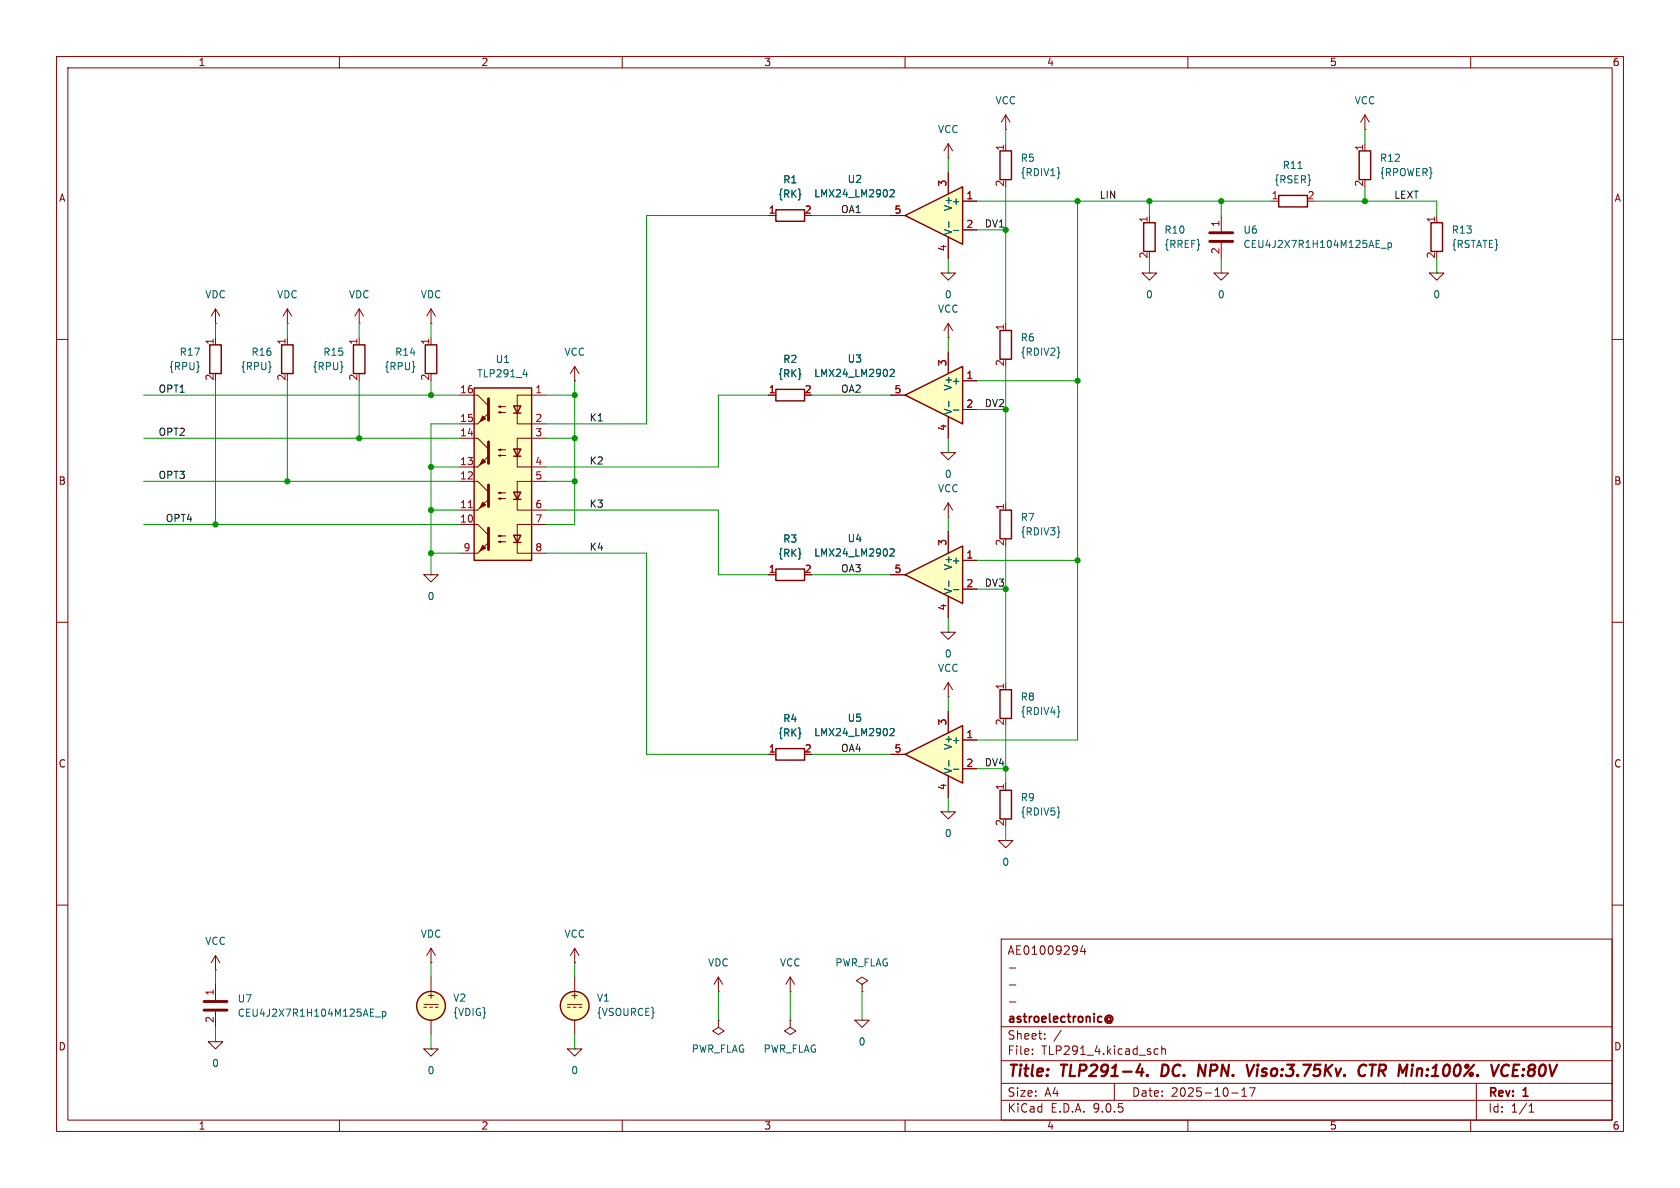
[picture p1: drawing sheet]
<svg xmlns="http://www.w3.org/2000/svg" width="297mm" height="210mm" viewBox="0 0 297 210" stroke-linecap="round" stroke-linejoin="round" font-family="sans-serif">
<g fill="none" stroke="#840000" stroke-width=".18">
<path d="M10 10h277v190h-277zM12 12h273v186h-273zM60 10v2M110 10v2M160 10v2M210 10v2M260 10v2M224.8 35.6h1.3M10 60h2M285 60h2M10 110h2M74.9 101.6h2.6l-1.3 1.3z"/>
<path d="M76.2 101.6h.1M285 110h2M10 160h2M38.1 171.5h.1M38.1 168.9l-.8 1.3M38.1 168.9l.8 1.3M38.1 168.9v2.6M177 166h108v32h-108zM178.5 177.1h1.1M178.5 174.1h1.1M178.5 171.1h1.1M191.4 167.1l-.4 1.1h1"/>
<path d="M191.7 167.7v1M285 160h2M36.8 184.2h2.6l-1.3 1.2zM38.1 184.2h.1M60 198v2M110 198v2M160 198v2M177 194.5h108M177 191.5h108M177 187.5h108M177 181.5h108M182.5 186.3v.1"/>
<path d="M182.5 185.5v.1M184.7 183.6v.1M184.7 182.8v.1M187.6 182.1l-1.3 2M197 191.5v3M204.2 186.3h.5M204.2 185.5h.5M205.4 185.5l.2-.1 .4 .1v.9M205.4 184.9v1.5M210 198v2M217.7 193.2h1.2M219.5 193.8h.9"/>
<path d="M219.5 192.7l.5-.4v1.5M220.9 192.3h1l-.7 1.5M260 198v2M261 191.5v6.5M270.3 196.6h.9M270.3 195.5l.4-.4v1.5"/>
</g>
<g fill="none" stroke="#840000" stroke-width=".4">
<path d="M200.9 189.5h1.2M201.9 188.9l-.1 1.3M202.8 190l.1 .1-.1 .1M202.8 190l-.1 .1 .1 .1M202.8 190v.2M205.6 188.2l-.3 2h.5M211.8 190.2l.2-2 .9 2M221.7 188.2l-.9 2M222.3 188.9l-.1 1.3M222.4 188.2v.2M222.4 188.2l-.1 .1 .1 .1M222.4 188.2l.1 .1-.1 .1"/>
<path d="M240.2 189.7a.66 .66 0 0 0 1.1 .3M241.5 188.4a.8 .8 0 0 0-.9-.1 .8 .8 0 0 0-.4 .8M242.1 188.2h1.2M242.7 188.2l-.3 2M250.6 188.9l-.2 1.3M266.6 190a.73 .73 0 0 1-.9 .1M266.8 188.4a.69 .69 0 0 0-1.1 .1M267.5 189.2h.7M268.6 188.2h-1l-.2 2h.9"/>
</g>
<path d="M195.6 179.7a.61 .61 0 0 1 .9-.1 .61 .61 0 0 1 0 .9l-.2-.1M196.3 180a.36 .36 0 0 0-.5-.1 .36 .36 0 0 0 0 .6 .36 .36 0 0 0 .5-.1M196.3 179.8v.6M195.6 180.7a.69 .69 0 0 0 1 0" fill="none" stroke="#840000" stroke-width=".3"/>
<path d="M226.1 34.5h5v2.1h-5z" fill="none" stroke="#840000" stroke-width=".25"/>
<path d="M229.5 29.8h.7" fill="none" stroke="#006464" stroke-width=".18"/>
<path d="M160 69.9l10.2-5.1v10.1z" fill="#ffffc2"/>
<path d="M202.2 39.4h2v5.1h-2zM176.8 58.4h2v5.1h-2zM37.1 61h2v5h-2zM49.8 61h2v5h-2zM62.5 61h2v5h-2zM160 69.9l10.2-5.1v10.1zM137.2 132.3h5v2.1h-5z" fill="none" stroke="#840000" stroke-width=".25"/>
<g fill="none" stroke="#840000" stroke-width=".18">
<path d="M203.2 38.1v1.3M38.1 57.2h.1M38.1 54.6v2.6M38.1 59.7v1.3M38.1 54.6l-.8 1.3M38.1 54.6l.8 1.3M50.8 57.2h.1M50.8 54.6v2.6M50.8 59.7v1.3M50.8 54.6l-.8 1.3M50.8 54.6l.8 1.3M63.5 59.7v1.3"/>
<path d="M166.4 48.3h2.5l-1.3 1.2zM167.6 59.7h.1M167.6 48.3h.1M167.6 57.2v2.5M167.6 57.2l-.7 1.2M167.6 57.2l.8 1.2M177.8 57.2v1.2M157.5 69.9h2.5M167.6 62.2v3.8M167.6 73.7v3.8M170.2 67.3h2.5M170.2 72.4h2.5"/>
<path d="M135.9 133.4h1.3M176.5 148.6h2.6l-1.3 1.3zM177.8 148.6h.1"/>
</g>
<path d="M157.4 65.4l.4-.1 .3 .3-.8 .9h.8M167.7 70.9v1M168.6 72.5h.9M187.2 62.3h.1l-.1 .1" fill="none" stroke="#006464" stroke-width=".18"/>
<path d="M160 38.1l10.2-5.1v10.2z" fill="#ffffc2"/>
<path d="M137.2 37.1h5v2h-5zM160 38.1l10.2-5.1v10.2zM75.2 61h2v5h-2zM137.2 68.8h5v2.1h-5zM176.8 139.7h2v5.1h-2z" fill="none" stroke="#840000" stroke-width=".25"/>
<g fill="none" stroke="#840000" stroke-width=".18">
<path d="M135.9 38.1h1.3M157.5 38.1h2.5M167.6 30.5v3.8M170.2 35.6h2.5M63.5 57.2h.1M63.5 54.6l-.8 1.3M63.5 54.6l.8 1.3M63.5 54.6v2.6M76.2 57.2h.1M76.2 54.6v2.6M76.2 59.7v1.3M76.2 54.6l-.8 1.3"/>
<path d="M76.2 54.6l.8 1.3M167.6 41.9v3.8M170.2 40.6h2.5M135.9 69.9h1.3M177.8 138.4v1.3M166.4 143.5h2.5l-1.3 1.3zM167.6 143.5h.1M151.1 180.3h2.6l-1.3 1.3zM152.4 180.3h.1"/>
</g>
<path d="M157.4 33.7l.4-.2 .3 .4-.8 .9h.8M167.7 39.2v1M168.6 40.7h.9M187.2 143.5l.1 .1-.1 .1" fill="none" stroke="#006464" stroke-width=".18"/>
<path d="M83.8 68.6h10.2v30.5h-10.2z" fill="#ffffc2"/>
<g fill="none" stroke="#840000" stroke-width=".25">
<path d="M176.8 26.7h2v5.1h-2zM240.3 26.7h2v5.1h-2zM253 39.4h2v5.1h-2zM83.8 68.6h10.2v30.5h-10.2zM90.8 71.8h1.3l-.7 1.2zM90.8 79.4h1.3l-.7 1.2zM90.8 73h1.3M90.8 87h1.3l-.7 1.3zM90.8 94.6h1.3l-.7 1.3zM90.8 80.6h1.3M90.8 88.3h1.3M90.8 95.9h1.3"/>
<path d="M176.8 90.2h2v5.1h-2zM137.2 100.6h5v2h-5zM176.8 121.9h2v5.1h-2z"/>
<circle cx="76.2" cy="177.8" r="2.54"/>
<circle cx="101.6" cy="177.8" r="2.54"/>
</g>
<g fill="none" stroke="#840000" stroke-width=".18">
<path d="M167.6 27.9h.1M167.6 25.4l-.7 1.3M167.6 25.4l.8 1.3M167.6 25.4v2.5M177.8 22.9h.1M177.8 20.3l-.8 1.3M177.8 20.3l.8 1.3M177.8 20.3v2.6M177.8 25.4v1.3M215.9 38.1v2.8M241.3 22.9h.1M241.3 20.3l-.8 1.3"/>
<path d="M241.3 20.3l.8 1.3M241.3 20.3v2.6M241.3 25.4v1.3M254 38.1v1.3M201.9 48.3h2.6l-1.3 1.2zM203.2 48.3h.1M214.6 48.3h2.6l-1.3 1.2zM215.9 48.3h.1M215.9 42.9v2.8M252.7 48.3h2.6l-1.3 1.2zM254 48.3h.1M81.3 69.9h3.2l1.9 1.9"/>
<path d="M81.3 77.5h3.2l1.9 1.9M81.3 74.9h3.2M88.1 71.9l.4-.1v.2l-.4-.1h1.3M88.1 72.9l.4-.1v.2l-.4-.1h1.3M88.1 79.5l.4-.1v.2l-.4-.1h1.3M96.5 69.9h-5.1v5h5.1M96.5 77.5h-5.1v5.1h5.1M101.6 67.3h.1M101.6 64.8l-.8 1.2M101.6 64.8l.8 1.2M101.6 64.8v2.5M81.3 85.1h3.2l1.9 1.9"/>
<path d="M81.3 92.7h3.2l1.9 1.9M81.3 82.6h3.2M81.3 90.2h3.2M81.3 97.8h3.2M88.1 80.5l.4-.1v.2l-.4-.1h1.3M88.1 87.1l.4-.1v.2l-.4-.1h1.3M88.1 88.1l.4-.1v.3l-.4-.2h1.3M88.1 94.7l.4-.1v.3l-.4-.2h1.3M88.1 95.8l.4-.2v.3l-.4-.1h1.3M96.5 85.1h-5.1v5.1h5.1M96.5 92.7h-5.1v5.1h5.1M166.4 80h2.5l-1.3 1.3z"/>
<path d="M167.6 80h.1M167.6 91.4h.1M167.6 88.9v2.5M167.6 88.9l-.7 1.3M167.6 88.9l.8 1.3M177.8 88.9v1.3M135.9 101.6h1.3M166.4 111.8h2.5l-1.3 1.2zM167.6 111.8h.1M177.8 120.7v1.2M74.9 177.5h2.6M74.9 178.1h.5"/>
<path d="M75.9 178.1h.6M76.2 170.2h.1M76.2 167.6v2.6M76.2 172.7v2.6M76.2 167.6l-.8 1.3M76.2 167.6l.8 1.3M77 178.1h.5M100.3 177.5h2.6M100.3 178.1h.5M101.3 178.1h.6M101.6 172.7v2.6M102.4 178.1h.5"/>
<path d="M127 175.3h.1M127 172.7l-.8 1.3M127 172.7l.8 1.3M127 172.7v2.6M139.7 175.3h.1M139.7 172.7l-.8 1.3M139.7 172.7l.8 1.3M139.7 172.7v2.6M152.4 174l1-.6-1-.7-1 .7 1 .6v1.3M152.4 175.3h.1M74.9 185.4h2.6l-1.3 1.3zM76.2 185.4h.1"/>
<path d="M76.2 180.3v2.6M100.3 185.4h2.6l-1.3 1.3zM101.6 185.4h.1M101.6 180.3v2.6M127 180.3v1.3l1 .6-1 .7-1-.7 1-.6M127 180.3h.1M139.7 180.3v1.3l1 .6-1 .7-1-.7 1-.6M139.7 180.3h.1"/>
</g>
<path d="M213.9 41.1h4M213.9 42.7h4M86.4 70.5v3.8M86.4 78.1v3.8M86.4 85.7v3.8M86.4 93.3v3.9" fill="none" stroke="#840000" stroke-width=".51"/>
<g fill="#840000" stroke="#840000" stroke-width=".18">
<path d="M85.3 73.5l.6 .5-1.1 .5z"/>
<path d="M85.3 81.2l.6 .5-1.1 .5z"/>
<path d="M85.3 88.8l.6 .5-1.1 .5z"/>
<path d="M85.3 96.4l.6 .5-1.1 .5z"/>
<path d="M84.5 74.9l1.9-1.9z"/>
<path d="M84.5 82.6l1.9-2z"/>
<path d="M84.5 90.2l1.9-1.9z"/>
<path d="M84.5 97.8l1.9-1.9z"/>
</g>
<path d="M82.8 89.8h.7" fill="none" stroke="#a90000" stroke-width=".18"/>
<path d="M187.2 30.5l.1 .1h-.1M244.1 43.9h1M245.4 42.9v1.3M245.4 43l.4-.1 .2 .3-.1 .5h-.5M92.5 66.2h.8M93.1 65.8v.8M187.2 94l.1 .1h-.1M187.2 125.8h.1l-.1 .1" fill="none" stroke="#006464" stroke-width=".18"/>
<g fill="#ffffc2" stroke="#ffffc2" stroke-width=".18">
<circle cx="76.2" cy="177.8" r="2.54"/>
<circle cx="101.6" cy="177.8" r="2.54"/>
</g>
<path d="M160 133.4l10.2-5.1v10.1z" fill="#ffffc2"/>
<path d="M160 133.4l10.2-5.1v10.1z" fill="none" stroke="#840000" stroke-width=".25"/>
<path d="M157.5 133.4h2.5M167.6 123.2h.1M167.6 120.7v2.5M167.6 125.7v3.8M167.6 137.2v3.8M167.6 120.7l-.7 1.2M167.6 120.7l.8 1.2M170.2 130.8h2.5M170.2 135.9h2.5" fill="none" stroke="#840000" stroke-width=".18"/>
<path d="M157.4 128.9l.4-.1 .3 .3-.8 .9h.8M167.7 134.4v1M168.6 136h.9" fill="none" stroke="#006464" stroke-width=".18"/>
<path d="M160 101.6l10.2-5.1v10.2z" fill="#ffffc2"/>
<path d="M160 101.6l10.2-5.1v10.2z" fill="none" stroke="#840000" stroke-width=".25"/>
<g fill="none" stroke="#840000" stroke-width=".18">
<path d="M135.9 38.1h1.3M157.5 38.1h2.5M167.6 30.5v3.8M170.2 35.6h2.5M167.6 41.9v3.8M170.2 40.6h2.5M135.9 69.9h1.3M157.5 69.9h2.5M167.6 62.2v3.8M167.6 73.7v3.8M170.2 67.3h2.5M170.2 72.4h2.5"/>
<path d="M167.6 94v3.8M170.2 99.1h2.5M135.9 101.6h1.3M157.5 101.6h2.5M167.6 105.4v3.8M170.2 104.1h2.5M135.9 133.4h1.3M157.5 133.4h2.5M167.6 125.7v3.8M167.6 137.2v3.8M170.2 130.8h2.5M170.2 135.9h2.5"/>
<path d="M38.1 174v2.8M38.1 178.8v2.8M101.6 170.2h.1M101.6 167.6l-.8 1.3M101.6 167.6l.8 1.3M101.6 167.6v2.6"/>
</g>
<g fill="none" stroke="#006464" stroke-width=".18">
<path d="M157.4 33.7l.4-.2 .3 .4-.8 .9h.8M167.7 39.2v1M168.6 40.7h.9M157.4 65.4l.4-.1 .3 .3-.8 .9h.8M167.7 70.9v1M168.6 72.5h.9M157.4 97.2l.4-.2 .3 .4-.8 .9h.8M167.7 102.7v1M168.6 104.2h.9M157.4 128.9l.4-.1 .3 .3-.8 .9h.8M167.7 134.4v1M168.6 136h.9"/>
<path d="M66.3 179.8h1M67.6 178.8v1.3M67.6 178.9l.4-.1 .2 .2-.1 .6h-.5"/>
</g>
<path d="M36.1 177h4M36.1 178.6h4" fill="none" stroke="#840000" stroke-width=".51"/>
<g fill="none" stroke="#009600" stroke-width=".18">
<path d="M135.9 38.1h-21.6v36.8h-17.8M143.5 38.1h14M167.6 27.9v2.6M172.7 35.6h52.1M177.8 22.9v2.5M177.8 33v24.2M190.5 35.6v95.2h-17.8M203.2 35.6v2.5M215.9 35.6v2.5M232.4 35.6h21.6v2.5M241.3 22.9v2.5M241.3 33v2.6"/>
<path d="M38.1 57.2v2.5M50.8 57.2v2.5M63.5 57.2v2.5M76.2 57.2v2.5M167.6 45.7v2.6M167.6 59.7v2.5M172.7 40.6h5.1M203.2 45.7v2.6M215.9 45.7v2.6M254 45.7v2.6M25.4 69.9h55.9M25.4 77.5h55.9"/>
<path d="M38.1 67.3v25.4M50.8 67.3v17.8M63.5 67.3v10.2M76.2 67.3v2.6M81.3 74.9h-5.1v26.7M96.5 69.9h5.1M96.5 77.5h5.1M101.6 67.3v25.4h-5.1M135.9 69.9h-8.9v12.7h-30.5M143.5 69.9h14M167.6 77.5v2.5M172.7 72.4h5.1"/>
<path d="M172.7 67.3h17.8M177.8 64.8v24.1M25.4 85.1h55.9M25.4 92.7h55.9M76.2 82.6h5.1M76.2 90.2h5.1M76.2 97.8h5.1M96.5 97.8h17.8v35.6h21.6M96.5 85.1h5.1M96.5 90.2h30.5v11.4h8.9M167.6 91.4v2.6M172.7 99.1h17.8"/>
<path d="M177.8 96.5v24.2M143.5 101.6h14M167.6 109.2v2.6M172.7 104.1h5.1M143.5 133.4h14M167.6 123.2v2.5M172.7 135.9h5.1M177.8 128.3v10.1M167.6 141v2.5M177.8 146.1v2.5M38.1 171.5v2.5M76.2 170.2v2.5"/>
<path d="M101.6 170.2v2.5M127 175.3v5M139.7 175.3v5M152.4 175.3v5M38.1 181.6v2.6M76.2 182.9v2.5M101.6 182.9v2.5"/>
</g>
<g fill="#009600" stroke="#009600" stroke-width=".18">
<circle cx="177.8" cy="72.4" r=".46"/>
<circle cx="190.5" cy="67.3" r=".46"/>
<circle cx="177.8" cy="40.6" r=".46"/>
<circle cx="190.5" cy="35.6" r=".46"/>
<circle cx="190.5" cy="99.1" r=".46"/>
<circle cx="177.8" cy="104.1" r=".46"/>
<circle cx="177.8" cy="135.9" r=".46"/>
<circle cx="215.9" cy="35.6" r=".46"/>
<circle cx="203.2" cy="35.6" r=".46"/>
<circle cx="241.3" cy="35.6" r=".46"/>
<circle cx="76.2" cy="69.9" r=".46"/>
<circle cx="101.6" cy="77.5" r=".46"/>
<circle cx="101.6" cy="85.1" r=".46"/>
<circle cx="101.6" cy="69.9" r=".46"/>
<circle cx="76.2" cy="82.6" r=".46"/>
<circle cx="50.8" cy="85.1" r=".46"/>
<circle cx="63.5" cy="77.5" r=".46"/>
<circle cx="76.2" cy="90.2" r=".46"/>
<circle cx="76.2" cy="97.8" r=".46"/>
<circle cx="38.1" cy="92.7" r=".46"/>
</g>
<g font-size="2.8" fill="#840000">
<text x="178" y="190.9">Title:</text>
<text x="187.7" y="190.9">TLP291-4.</text>
<text x="206.2" y="190.9">DC.</text>
<text x="213.4" y="190.9">NPN.</text>
<text x="222.9" y="190.9">Viso:3.75Kv.</text>
<text x="243.4" y="190.9">CTR</text>
<text x="251.3" y="190.9">Min:100%.</text>
<text x="268.6" y="190.9">VCE:80V</text>
</g>
<g font-size="2.1" fill="#840000">
<text x="178" y="169">AE01009294</text>
<text x="178" y="184">Sheet:</text>
<text x="178" y="181.2">astroelectronic@</text>
<text x="178" y="186.7">File:</text>
<text x="184.1" y="186.7">TLP291_4.kicad_sch</text>
<text x="178" y="196.9">KiCad</text>
<text x="178" y="194.1">Size:</text>
<text x="184.7" y="194.1">A4</text>
<text x="185.7" y="196.9">E.D.A.</text>
<text x="193.3" y="196.9">9.0.5</text>
<text x="200" y="194.1">Date:</text>
<text x="207" y="194.1">2025-10-17</text>
<text x="263" y="194.3">Rev:</text>
<text x="263" y="196.9">Id:</text>
<text x="267.1" y="196.9">1/1</text>
<text x="269.4" y="194.3">1</text>
</g>
<g font-size="1.8" fill="#840000">
<text x="35" y="11.9">1</text>
<text x="85" y="11.9">2</text>
<text x="135" y="11.9">3</text>
<text x="185" y="11.9">4</text>
<text x="235" y="11.9">5</text>
<text x="285" y="11.9">6</text>
<text x="10.3" y="35.9">A</text>
<text x="285.3" y="35.9">A</text>
<text x="10.3" y="85.9">B</text>
<text x="285.3" y="85.9">B</text>
<text x="10.3" y="135.9">C</text>
<text x="285.3" y="135.9">C</text>
<text x="75.3" y="176.8">+</text>
<text x="100.7" y="176.8">+</text>
<text x="10.3" y="185.9">D</text>
<text x="285.3" y="185.9">D</text>
<text x="35" y="199.9">1</text>
<text x="85" y="199.9">2</text>
<text x="135" y="199.9">3</text>
<text x="185" y="199.9">4</text>
<text x="235" y="199.9">5</text>
<text x="285" y="199.9">6</text>
</g>
<g font-size="1.8" fill="#006464">
<text x="165.7" y="23.7">VCC</text>
<text x="175.9" y="18.6">VCC</text>
<text x="239.4" y="18.6">VCC</text>
<text x="180.3" y="28.8">R5</text>
<text x="243.8" y="28.8">R12</text>
<text x="137.5" y="35.2">{RK}</text>
<text x="138.4" y="32.6">R1</text>
<text x="143.8" y="35.1">LMX24_LM2902</text>
<text x="149.8" y="32.5">U2</text>
<text x="180.3" y="31.3">{RDIV1}</text>
<text x="225.2" y="32.6">{RSER}</text>
<text x="226.7" y="30.1">R11</text>
<text x="243.8" y="31.3">{RPOWER}</text>
<text x="168.2" y="36.4">+</text>
<text x="168.5" y="41.7" transform="rotate(-90 168.5 41.7)">V-</text>
<text x="168.5" y="37.4" transform="rotate(-90 168.5 37.4)">V+</text>
<text x="205.7" y="41.5">R10</text>
<text x="219.7" y="41.5">U6</text>
<text x="256.5" y="41.5">R13</text>
<text x="205.7" y="44">{RREF}</text>
<text x="219.7" y="44">CEU4J2X7R1H104M125AE_p</text>
<text x="256.5" y="44">{RSTATE}</text>
<text x="36.2" y="52.9">VDC</text>
<text x="48.9" y="52.9">VDC</text>
<text x="61.6" y="52.9">VDC</text>
<text x="74.3" y="52.9">VDC</text>
<text x="166.9" y="52.9">0</text>
<text x="202.5" y="52.9">0</text>
<text x="215.2" y="52.9">0</text>
<text x="253.3" y="52.9">0</text>
<text x="165.7" y="55.5">VCC</text>
<text x="29.8" y="65.6">{RPU}</text>
<text x="31.7" y="63.1">R17</text>
<text x="42.5" y="65.6">{RPU}</text>
<text x="44.4" y="63.1">R16</text>
<text x="55.2" y="65.6">{RPU}</text>
<text x="57.1" y="63.1">R15</text>
<text x="67.9" y="65.6">{RPU}</text>
<text x="69.8" y="63.1">R14</text>
<text x="87.5" y="64.4">U1</text>
<text x="99.7" y="63.1">VCC</text>
<text x="138.4" y="64.4">R2</text>
<text x="149.8" y="64.3">U3</text>
<text x="180.3" y="60.6">R6</text>
<text x="180.3" y="63.1">{RDIV2}</text>
<text x="84.3" y="66.9">TLP291_4</text>
<text x="137.5" y="66.9">{RK}</text>
<text x="143.8" y="66.8">LMX24_LM2902</text>
<text x="168.2" y="68.2">+</text>
<text x="168.5" y="69.2" transform="rotate(-90 168.5 69.2)">V+</text>
<text x="168.5" y="73.4" transform="rotate(-90 168.5 73.4)">V-</text>
<text x="165.7" y="87.2">VCC</text>
<text x="166.9" y="84.7">0</text>
<text x="180.3" y="92.3">R7</text>
<text x="180.3" y="94.8">{RDIV3}</text>
<text x="137.5" y="98.7">{RK}</text>
<text x="138.4" y="96.1">R3</text>
<text x="143.8" y="98.6">LMX24_LM2902</text>
<text x="149.8" y="96">U4</text>
<text x="168.2" y="99.9">+</text>
<text x="168.5" y="100.9" transform="rotate(-90 168.5 100.9)">V+</text>
<text x="75.5" y="106.3">0</text>
<text x="168.5" y="105.2" transform="rotate(-90 168.5 105.2)">V-</text>
<text x="165.7" y="119">VCC</text>
<text x="166.9" y="116.4">0</text>
<text x="180.3" y="124.1">R8</text>
<text x="137.5" y="130.4">{RK}</text>
<text x="138.4" y="127.9">R4</text>
<text x="143.8" y="130.3">LMX24_LM2902</text>
<text x="149.8" y="127.8">U5</text>
<text x="168.2" y="131.7">+</text>
<text x="180.3" y="126.6">{RDIV4}</text>
<text x="168.5" y="136.9" transform="rotate(-90 168.5 136.9)">V-</text>
<text x="168.5" y="132.7" transform="rotate(-90 168.5 132.7)">V+</text>
<text x="180.3" y="141.8">R9</text>
<text x="166.9" y="148.2">0</text>
<text x="180.3" y="144.4">{RDIV5}</text>
<text x="177.1" y="153.3">0</text>
<text x="36.2" y="167.2">VCC</text>
<text x="74.3" y="166">VDC</text>
<text x="99.7" y="166">VCC</text>
<text x="125.1" y="171">VDC</text>
<text x="137.8" y="171">VCC</text>
<text x="147.6" y="171">PWR_FLAG</text>
<text x="41.9" y="179.9">CEU4J2X7R1H104M125AE_p</text>
<text x="41.9" y="177.4">U7</text>
<text x="80" y="177.3">V2</text>
<text x="80" y="179.8">{VDIG}</text>
<text x="105.4" y="177.3">V1</text>
<text x="105.4" y="179.8">{VSOURCE}</text>
<text x="151.7" y="185">0</text>
<text x="37.4" y="188.8">0</text>
<text x="75.5" y="190.1">0</text>
<text x="100.9" y="190.1">0</text>
<text x="122.2" y="186.3">PWR_FLAG</text>
<text x="134.9" y="186.3">PWR_FLAG</text>
</g>
<g font-size="1.8" fill="#a90000">
<text x="177.5" y="26.7" transform="rotate(-90 177.5 26.7)">1</text>
<text x="241" y="26.7" transform="rotate(-90 241 26.7)">1</text>
<text x="167.4" y="33.1" transform="rotate(-90 167.4 33.1)">3</text>
<text x="170.7" y="35.3">1</text>
<text x="177.5" y="33.1" transform="rotate(-90 177.5 33.1)">2</text>
<text x="224.7" y="35.3">1</text>
<text x="231.1" y="35.3">2</text>
<text x="241" y="33.1" transform="rotate(-90 241 33.1)">2</text>
<text x="135.8" y="37.8">1</text>
<text x="142.2" y="37.8">2</text>
<text x="158" y="37.8">5</text>
<text x="170.7" y="40.4">2</text>
<text x="202.9" y="39.4" transform="rotate(-90 202.9 39.4)">1</text>
<text x="215.6" y="40.2" transform="rotate(-90 215.6 40.2)">1</text>
<text x="253.7" y="39.4" transform="rotate(-90 253.7 39.4)">1</text>
<text x="167.4" y="44.5" transform="rotate(-90 167.4 44.5)">4</text>
<text x="202.9" y="45.8" transform="rotate(-90 202.9 45.8)">2</text>
<text x="215.6" y="45" transform="rotate(-90 215.6 45)">2</text>
<text x="253.7" y="45.8" transform="rotate(-90 253.7 45.8)">2</text>
<text x="177.5" y="58.5" transform="rotate(-90 177.5 58.5)">1</text>
<text x="37.8" y="61" transform="rotate(-90 37.8 61)">1</text>
<text x="50.5" y="61" transform="rotate(-90 50.5 61)">1</text>
<text x="63.2" y="61" transform="rotate(-90 63.2 61)">1</text>
<text x="75.9" y="61" transform="rotate(-90 75.9 61)">1</text>
<text x="167.4" y="64.8" transform="rotate(-90 167.4 64.8)">3</text>
<text x="177.5" y="64.8" transform="rotate(-90 177.5 64.8)">2</text>
<text x="37.8" y="67.4" transform="rotate(-90 37.8 67.4)">2</text>
<text x="50.5" y="67.4" transform="rotate(-90 50.5 67.4)">2</text>
<text x="63.2" y="67.4" transform="rotate(-90 63.2 67.4)">2</text>
<text x="75.9" y="67.4" transform="rotate(-90 75.9 67.4)">2</text>
<text x="81.2" y="69.6">16</text>
<text x="94.5" y="69.6">1</text>
<text x="135.8" y="69.6">1</text>
<text x="142.2" y="69.6">2</text>
<text x="158" y="69.6">5</text>
<text x="170.7" y="67.1">1</text>
<text x="81.2" y="74.7">15</text>
<text x="81.2" y="77.2">14</text>
<text x="94.5" y="74.7">2</text>
<text x="94.5" y="77.2">3</text>
<text x="167.4" y="76.3" transform="rotate(-90 167.4 76.3)">4</text>
<text x="170.7" y="72.1">2</text>
<text x="81.2" y="82.3">13</text>
<text x="94.5" y="82.3">4</text>
<text x="81.2" y="84.8">12</text>
<text x="81.2" y="89.9">11</text>
<text x="94.5" y="84.8">5</text>
<text x="94.5" y="89.9">6</text>
<text x="81.2" y="92.5">10</text>
<text x="94.5" y="92.5">7</text>
<text x="177.5" y="90.2" transform="rotate(-90 177.5 90.2)">1</text>
<text x="81.8" y="97.5">9</text>
<text x="94.5" y="97.5">8</text>
<text x="135.8" y="101.3">1</text>
<text x="142.2" y="101.3">2</text>
<text x="158" y="101.3">5</text>
<text x="167.4" y="96.6" transform="rotate(-90 167.4 96.6)">3</text>
<text x="170.7" y="98.8">1</text>
<text x="177.5" y="96.6" transform="rotate(-90 177.5 96.6)">2</text>
<text x="170.7" y="103.9">2</text>
<text x="167.4" y="108" transform="rotate(-90 167.4 108)">4</text>
<text x="177.5" y="122" transform="rotate(-90 177.5 122)">1</text>
<text x="167.4" y="128.3" transform="rotate(-90 167.4 128.3)">3</text>
<text x="170.7" y="130.6">1</text>
<text x="177.5" y="128.3" transform="rotate(-90 177.5 128.3)">2</text>
<text x="135.8" y="133.1">1</text>
<text x="142.2" y="133.1">2</text>
<text x="158" y="133.1">5</text>
<text x="170.7" y="135.6">2</text>
<text x="167.4" y="139.8" transform="rotate(-90 167.4 139.8)">4</text>
<text x="177.5" y="139.8" transform="rotate(-90 177.5 139.8)">1</text>
<text x="177.5" y="146.1" transform="rotate(-90 177.5 146.1)">2</text>
<text x="37.8" y="176.1" transform="rotate(-90 37.8 176.1)">1</text>
<text x="37.8" y="180.9" transform="rotate(-90 37.8 180.9)">2</text>
</g>
<g font-size="1.8" fill="#0f0f0f">
<text x="194.3" y="35.2">LIN</text>
<text x="246.4" y="35.2">LEXT</text>
<text x="148.6" y="37.8">OA1</text>
<text x="174" y="40.3">DV1</text>
<text x="27.9" y="69.5">OPT1</text>
<text x="148.6" y="69.5">OA2</text>
<text x="27.9" y="77.1">OPT2</text>
<text x="104.1" y="74.6">K1</text>
<text x="174" y="72">DV2</text>
<text x="104.1" y="82.2">K2</text>
<text x="27.9" y="84.7">OPT3</text>
<text x="104.1" y="89.8">K3</text>
<text x="29.2" y="92.4">OPT4</text>
<text x="104.1" y="97.4">K4</text>
<text x="148.6" y="101.3">OA3</text>
<text x="174" y="103.8">DV3</text>
<text x="148.6" y="133">OA4</text>
<text x="174" y="135.5">DV4</text>
</g>
</svg>
